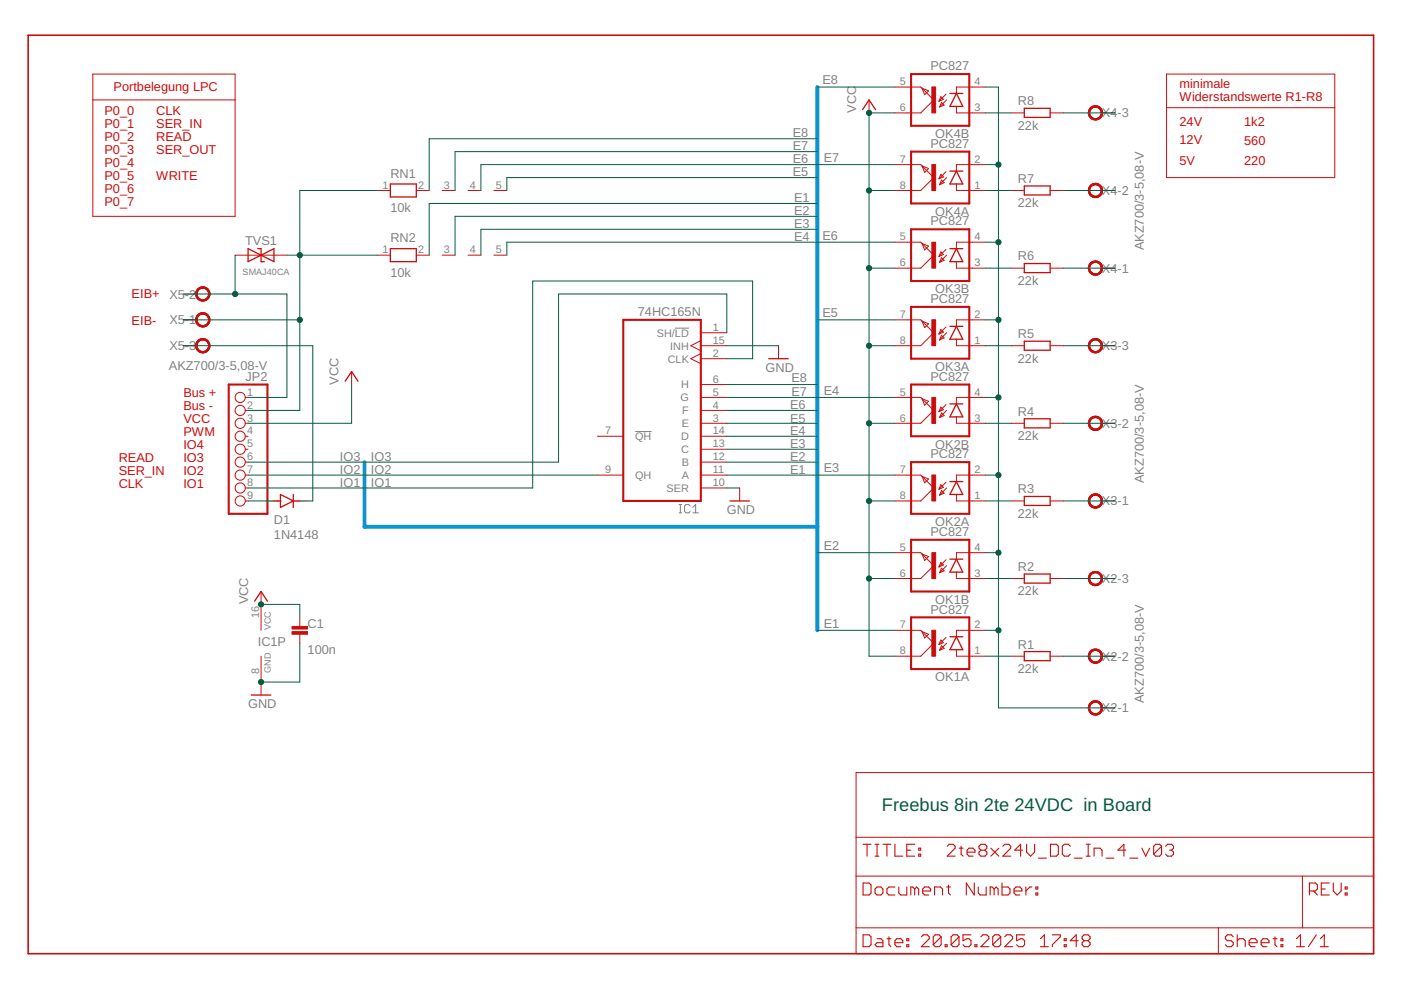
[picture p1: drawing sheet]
<svg xmlns="http://www.w3.org/2000/svg" width="297mm" height="210mm" viewBox="0 0 297 210" stroke-linecap="round" stroke-linejoin="round" font-family="sans-serif">
<path d="M143.1 69.6h3M134.7 91.5h3.4M144 108.7h.5M144 107h.5M144.3 107v1.7M146.3 107.3l-.3-.3h-.6l-.3 .3v1.1l.3 .3h.6l.3-.3M146.9 108.7h1.2M146.9 107.6l.6-.6v1.7" fill="none" stroke="#808080" stroke-width=".21"/>
<g fill="none" stroke="#c90d0c" stroke-width=".21">
<path d="M19.7 15.7h30.1v30.2h-30.1zM189.7 18.5h5.5l.3 .2M195.5 18.7l2.5 2.5-2.8 2.7h-5.5M195.5 18.7l1.4 .6-.9 .8zM200.6 20l-1.5 1.5M208.9 18.5h-6.1v1.3M247.3 15.7h35.7v22h-35.7zM19.7 21.2h30.1M184.3 21.2v2.7M189.7 34.9h5.5l2.8 2.8-2.8 2.7h-5.5M195.5 35.2l1.4 .5-.9 .9zM199.5 37l.5 .5-.9 .4z"/>
<path d="M199.5 20.5l.5 .6-.9 .4zM199.6 38.2l.6 .5-1 .5zM199.6 21.7l.6 .6-1 .4zM200.6 36.4l-1.5 1.5M200.7 37.7l-1.5 1.5M200.7 21.2l-1.5 1.5M202.8 39v1.4h6.1M202.8 22.6v1.3h6.1M208.9 34.9h-6.1v1.4M214.4 23.9h2.8M222.7 23.9h2.7M233.6 23.9h2.8"/>
<path d="M247.3 22.8h35.7M49.8 54.1h11M80 40.4h2.8M80 54.1h2.8M88.3 40.4h2.7M88.3 54.1h2.7M93.7 40.4h2.8M93.7 54.1h2.8M99.2 40.4h2.8M99.2 54.1h2.8M104.7 40.4h2.8M104.7 54.1h2.8"/>
<path d="M189.7 51.4h5.5l2.8 2.7-2.8 2.8h-5.5M195.5 51.6l1.4 .6-.9 .8zM199.5 53.4l.5 .6-.9 .4zM199.6 54.7l.6 .5-1 .4zM200.6 52.9l-1.5 1.5M200.7 54.1l-1.5 1.5M202.8 55.5v1.4h6.1M208.9 51.4h-6.1v1.3M214.4 56.9h2.8M214.4 40.4h2.8M222.7 56.9h2.7M222.7 40.4h2.7"/>
<path d="M233.6 56.9h2.8M233.6 40.4h2.8M38.9 73.3h2.7M38.9 67.8h2.7M38.9 62.3h2.7M74.5 78.8v2.7M148.6 73.3h5.5M148.6 70.5h5.5M148.6 75l-2.1 1.1 2.1 1M148.6 76.1h5.5M148.6 72.2l-2.1 1.1 2.1 1.1M165.1 73.3v2.8"/>
<path d="M189.7 67.8h5.5l.3 .3M195.5 68.1l2.5 2.4-2.8 2.8h-5.5M195.5 68.1l1.4 .5-.9 .9zM199.5 69.9l.5 .5-.9 .4zM199.6 71.1l.6 .5-1 .5zM200.6 69.3l-1.5 1.5M200.7 70.5l-1.5 1.6M202.8 71.9v1.4h6.1M208.9 67.8h-6.1v1.4M214.4 73.3h2.8M222.7 73.3h2.7M233.6 73.3h2.8"/>
<path d="M52 89.7h.6M52 84.3h.6M52 87h.6M52 92.5h.6M52 98h.6M52 95.2h.6M126.7 92.5h5.4M148.6 89.7h5.5M148.6 84.3h5.5M148.6 87h5.5M148.6 81.5h5.5M148.6 92.5h5.5"/>
<path d="M148.6 98h5.5M148.6 95.2h5.5M189.7 84.3h5.5l2.8 2.7-2.8 2.7h-5.5M195.5 84.5l1.4 .6-.9 .8zM199.5 86.3l.5 .6-.9 .4zM199.6 87.6l.6 .5-1 .4zM200.6 85.8l-1.5 1.5M200.7 87l-1.5 1.5M202.8 88.4v1.3h6.1M208.9 84.3h-6.1v1.3M214.4 89.7h2.8M222.7 89.7h2.7"/>
<path d="M233.6 89.7h2.8M52 106.2h.6M52 100.7h.6M52 103.5h.6M126.7 100.7h5.4M148.6 100.7h5.5M148.6 103.5h5.5M156.8 103.5v2.7M189.7 117.2h5.5l2.8 2.7-2.8 2.8h-5.5M189.7 100.7h5.5l.3 .3M195.5 101l2.5 2.5-2.8 2.7h-5.5M195.5 117.5l1.4 .5-.9 .8z"/>
<path d="M195.5 101l1.4 .6-.9 .8zM199.5 119.2l.5 .6-.9 .4zM199.5 102.8l.5 .5-.9 .4zM199.6 104l.6 .6-1 .4zM200.6 118.7l-1.5 1.5M200.6 102.2l-1.5 1.5M200.7 119.9l-1.5 1.5M200.7 103.5l-1.5 1.5M202.8 104.8v1.4h6.1M208.9 100.7h-6.1v1.4M208.9 117.2h-6.1v1.4M214.4 106.2h2.8"/>
<path d="M222.7 106.2h2.7M233.6 106.2h2.8M55.4 125.4v8.2M55.4 139.1v8.3M63.6 130.9v1.9M63.6 134.5v1.9M189.7 133.6h5.5l.3 .3M195.5 133.9l2.5 2.5-2.8 2.7h-5.5M195.5 133.9l1.4 .6-.9 .8zM199.5 135.7l.5 .5-.9 .5zM199.6 136.9l.6 .6-1 .4zM199.6 120.5l.6 .5-1 .4z"/>
<path d="M200.6 135.1l-1.5 1.6M200.7 136.4l-1.5 1.5M202.8 121.3v1.4h6.1M202.8 137.8v1.3h6.1M208.9 133.6h-6.1v1.4M214.4 139.1h2.8M214.4 122.7h2.8M222.7 139.1h2.7M222.7 122.7h2.7M233.6 139.1h2.8M233.6 122.7h2.8M233.6 150.1h2.8"/>
<path d="M181.5 163.8h109.7v38.4h-109.7zM181.5 177.5h109.7M181.5 185.8h109.7M181.5 196.7h109.7M258.3 196.7v5.5M276.1 185.8v10.9"/>
<circle cx="50.9" cy="92.5" r="1.08"/>
<circle cx="50.9" cy="95.3" r="1.08"/>
<circle cx="50.9" cy="84.3" r="1.08"/>
<circle cx="50.9" cy="87" r="1.08"/>
<circle cx="50.9" cy="89.7" r="1.08"/>
<circle cx="50.9" cy="98" r="1.08"/>
<circle cx="50.9" cy="103.5" r="1.08"/>
<circle cx="50.9" cy="106.2" r="1.08"/>
<circle cx="50.9" cy="100.7" r="1.08"/>
</g>
<g fill="#c90d0c" stroke="#c90d0c" stroke-width=".21">
<path d="M231.1 105.2a1.51 1.51 0 0 1 2.4 .2 1.51 1.51 0 0 1-.8 2.3 1.51 1.51 0 0 1-2-1.5h.3a1.23 1.23 0 0 1 1.8-1.1 1.23 1.23 0 0 1 .2 2 1.23 1.23 0 0 1-1.9-.6l-.1-.3h-.3z" fill-rule="evenodd"/>
<path d="M231.1 105.2a1.51 1.51 0 0 1 2.4 .2 1.51 1.51 0 0 1-.8 2.3 1.51 1.51 0 0 1-2-1.5h.3a1.23 1.23 0 0 1 1.8-1.1 1.23 1.23 0 0 1 .2 2 1.23 1.23 0 0 1-1.9-.6l-.1-.3h-.3z" fill-rule="evenodd"/>
<path d="M231.1 105.2a1.51 1.51 0 0 1 2.4 .2 1.51 1.51 0 0 1-.8 2.3 1.51 1.51 0 0 1-2-1.5h.3a1.23 1.23 0 0 1 1.8-1.1 1.23 1.23 0 0 1 .2 2 1.23 1.23 0 0 1-1.9-.6l-.1-.3h-.3z" fill-rule="evenodd"/>
<path d="M231.1 88.8a1.52 1.52 0 0 1 2.4 .1 1.52 1.52 0 0 1-.8 2.3 1.52 1.52 0 0 1-2-1.5h.3a1.23 1.23 0 0 1 1.8-1.1 1.23 1.23 0 0 1 .2 2.1 1.23 1.23 0 0 1-1.9-.7l-.1-.3h-.3z" fill-rule="evenodd"/>
<path d="M231.1 88.8a1.52 1.52 0 0 1 2.4 .1 1.52 1.52 0 0 1-.8 2.3 1.52 1.52 0 0 1-2-1.5h.3a1.23 1.23 0 0 1 1.8-1.1 1.23 1.23 0 0 1 .2 2.1 1.23 1.23 0 0 1-1.9-.7l-.1-.3h-.3z" fill-rule="evenodd"/>
<path d="M231.1 88.8a1.52 1.52 0 0 1 2.4 .1 1.52 1.52 0 0 1-.8 2.3 1.52 1.52 0 0 1-2-1.5h.3a1.23 1.23 0 0 1 1.8-1.1 1.23 1.23 0 0 1 .2 2.1 1.23 1.23 0 0 1-1.9-.7l-.1-.3h-.3z" fill-rule="evenodd"/>
<path d="M231.1 72.3a1.51 1.51 0 0 1 2.4 .2 1.51 1.51 0 0 1-.8 2.3 1.51 1.51 0 0 1-2-1.5h.3a1.23 1.23 0 0 1 1.8-1.1 1.23 1.23 0 0 1 .2 2 1.23 1.23 0 0 1-1.9-.6l-.1-.3h-.3z" fill-rule="evenodd"/>
<path d="M231.1 72.3a1.51 1.51 0 0 1 2.4 .2 1.51 1.51 0 0 1-.8 2.3 1.51 1.51 0 0 1-2-1.5h.3a1.23 1.23 0 0 1 1.8-1.1 1.23 1.23 0 0 1 .2 2 1.23 1.23 0 0 1-1.9-.6l-.1-.3h-.3z" fill-rule="evenodd"/>
<path d="M231.1 72.3a1.51 1.51 0 0 1 2.4 .2 1.51 1.51 0 0 1-.8 2.3 1.51 1.51 0 0 1-2-1.5h.3a1.23 1.23 0 0 1 1.8-1.1 1.23 1.23 0 0 1 .2 2 1.23 1.23 0 0 1-1.9-.6l-.1-.3h-.3z" fill-rule="evenodd"/>
<path d="M231.1 55.8a1.52 1.52 0 0 1 2.4 .2 1.52 1.52 0 0 1-.8 2.3 1.52 1.52 0 0 1-2-1.4h.3a1.23 1.23 0 0 1 1.8-1.2 1.23 1.23 0 0 1 .2 2.1 1.23 1.23 0 0 1-1.9-.7l-.1-.2h-.3z" fill-rule="evenodd"/>
<path d="M231.1 55.8a1.52 1.52 0 0 1 2.4 .2 1.52 1.52 0 0 1-.8 2.3 1.52 1.52 0 0 1-2-1.4h.3a1.23 1.23 0 0 1 1.8-1.2 1.23 1.23 0 0 1 .2 2.1 1.23 1.23 0 0 1-1.9-.7l-.1-.2h-.3z" fill-rule="evenodd"/>
<path d="M231.1 55.8a1.52 1.52 0 0 1 2.4 .2 1.52 1.52 0 0 1-.8 2.3 1.52 1.52 0 0 1-2-1.4h.3a1.23 1.23 0 0 1 1.8-1.2 1.23 1.23 0 0 1 .2 2.1 1.23 1.23 0 0 1-1.9-.7l-.1-.2h-.3z" fill-rule="evenodd"/>
<path d="M231.1 39.4a1.51 1.51 0 0 1 2.4 .2 1.51 1.51 0 0 1-.8 2.2 1.51 1.51 0 0 1-2-1.4h.3a1.23 1.23 0 0 1 1.8-1.2 1.23 1.23 0 0 1 .2 2.1 1.23 1.23 0 0 1-1.9-.6l-.1-.3h-.3z" fill-rule="evenodd"/>
<path d="M231.1 39.4a1.51 1.51 0 0 1 2.4 .2 1.51 1.51 0 0 1-.8 2.2 1.51 1.51 0 0 1-2-1.4h.3a1.23 1.23 0 0 1 1.8-1.2 1.23 1.23 0 0 1 .2 2.1 1.23 1.23 0 0 1-1.9-.6l-.1-.3h-.3z" fill-rule="evenodd"/>
<path d="M231.1 39.4a1.51 1.51 0 0 1 2.4 .2 1.51 1.51 0 0 1-.8 2.2 1.51 1.51 0 0 1-2-1.4h.3a1.23 1.23 0 0 1 1.8-1.2 1.23 1.23 0 0 1 .2 2.1 1.23 1.23 0 0 1-1.9-.6l-.1-.3h-.3z" fill-rule="evenodd"/>
<path d="M231.1 22.9a1.52 1.52 0 0 1 2.4 .2 1.52 1.52 0 0 1-.8 2.3 1.52 1.52 0 0 1-2-1.5h.3a1.23 1.23 0 0 1 1.8-1.1 1.23 1.23 0 0 1 .2 2.1 1.23 1.23 0 0 1-1.9-.7l-.1-.3h-.3z" fill-rule="evenodd"/>
<path d="M231.1 22.9a1.52 1.52 0 0 1 2.4 .2 1.52 1.52 0 0 1-.8 2.3 1.52 1.52 0 0 1-2-1.5h.3a1.23 1.23 0 0 1 1.8-1.1 1.23 1.23 0 0 1 .2 2.1 1.23 1.23 0 0 1-1.9-.7l-.1-.3h-.3z" fill-rule="evenodd"/>
<path d="M231.1 22.9a1.52 1.52 0 0 1 2.4 .2 1.52 1.52 0 0 1-.8 2.3 1.52 1.52 0 0 1-2-1.5h.3a1.23 1.23 0 0 1 1.8-1.1 1.23 1.23 0 0 1 .2 2.1 1.23 1.23 0 0 1-1.9-.7l-.1-.3h-.3z" fill-rule="evenodd"/>
<path d="M231.1 149.1a1.51 1.51 0 0 1 2.4 .2 1.51 1.51 0 0 1-.8 2.3 1.51 1.51 0 0 1-2-1.5h.3a1.23 1.23 0 0 1 1.8-1.2 1.23 1.23 0 0 1 .2 2.1 1.23 1.23 0 0 1-1.9-.6l-.1-.3h-.3z" fill-rule="evenodd"/>
<path d="M231.1 149.1a1.51 1.51 0 0 1 2.4 .2 1.51 1.51 0 0 1-.8 2.3 1.51 1.51 0 0 1-2-1.5h.3a1.23 1.23 0 0 1 1.8-1.2 1.23 1.23 0 0 1 .2 2.1 1.23 1.23 0 0 1-1.9-.6l-.1-.3h-.3z" fill-rule="evenodd"/>
<path d="M231.1 149.1a1.51 1.51 0 0 1 2.4 .2 1.51 1.51 0 0 1-.8 2.3 1.51 1.51 0 0 1-2-1.5h.3a1.23 1.23 0 0 1 1.8-1.2 1.23 1.23 0 0 1 .2 2.1 1.23 1.23 0 0 1-1.9-.6l-.1-.3h-.3z" fill-rule="evenodd"/>
<path d="M231.1 138.1a1.51 1.51 0 0 1 2.4 .2 1.51 1.51 0 0 1-.8 2.3 1.51 1.51 0 0 1-2-1.5h.3a1.23 1.23 0 0 1 1.8-1.1 1.23 1.23 0 0 1 .2 2 1.23 1.23 0 0 1-1.9-.6l-.1-.3h-.3z" fill-rule="evenodd"/>
<path d="M231.1 138.1a1.51 1.51 0 0 1 2.4 .2 1.51 1.51 0 0 1-.8 2.3 1.51 1.51 0 0 1-2-1.5h.3a1.23 1.23 0 0 1 1.8-1.1 1.23 1.23 0 0 1 .2 2 1.23 1.23 0 0 1-1.9-.6l-.1-.3h-.3z" fill-rule="evenodd"/>
<path d="M231.1 138.1a1.51 1.51 0 0 1 2.4 .2 1.51 1.51 0 0 1-.8 2.3 1.51 1.51 0 0 1-2-1.5h.3a1.23 1.23 0 0 1 1.8-1.1 1.23 1.23 0 0 1 .2 2 1.23 1.23 0 0 1-1.9-.6l-.1-.3h-.3z" fill-rule="evenodd"/>
<path d="M231.1 121.7a1.51 1.51 0 0 1 2.4 .2 1.51 1.51 0 0 1-.8 2.2 1.51 1.51 0 0 1-2-1.4h.3a1.23 1.23 0 0 1 1.8-1.2 1.23 1.23 0 0 1 .2 2.1 1.23 1.23 0 0 1-1.9-.6l-.1-.3h-.3z" fill-rule="evenodd"/>
<path d="M231.1 121.7a1.51 1.51 0 0 1 2.4 .2 1.51 1.51 0 0 1-.8 2.2 1.51 1.51 0 0 1-2-1.4h.3a1.23 1.23 0 0 1 1.8-1.2 1.23 1.23 0 0 1 .2 2.1 1.23 1.23 0 0 1-1.9-.6l-.1-.3h-.3z" fill-rule="evenodd"/>
<path d="M231.1 121.7a1.51 1.51 0 0 1 2.4 .2 1.51 1.51 0 0 1-.8 2.2 1.51 1.51 0 0 1-2-1.4h.3a1.23 1.23 0 0 1 1.8-1.2 1.23 1.23 0 0 1 .2 2.1 1.23 1.23 0 0 1-1.9-.6l-.1-.3h-.3z" fill-rule="evenodd"/>
<path d="M41.9 66.8a1.51 1.51 0 0 1 2.4 .2 1.51 1.51 0 0 1-.9 2.3 1.51 1.51 0 0 1-1.9-1.5h.3a1.23 1.23 0 0 1 1.7-1.1 1.23 1.23 0 0 1 .3 2 1.23 1.23 0 0 1-2-.6v-.3h-.3z" fill-rule="evenodd"/>
<path d="M41.9 66.8a1.51 1.51 0 0 1 2.4 .2 1.51 1.51 0 0 1-.9 2.3 1.51 1.51 0 0 1-1.9-1.5h.3a1.23 1.23 0 0 1 1.7-1.1 1.23 1.23 0 0 1 .3 2 1.23 1.23 0 0 1-2-.6v-.3h-.3z" fill-rule="evenodd"/>
<path d="M41.9 66.8a1.51 1.51 0 0 1 2.4 .2 1.51 1.51 0 0 1-.9 2.3 1.51 1.51 0 0 1-1.9-1.5h.3a1.23 1.23 0 0 1 1.7-1.1 1.23 1.23 0 0 1 .3 2 1.23 1.23 0 0 1-2-.6v-.3h-.3z" fill-rule="evenodd"/>
<path d="M41.9 61.3a1.52 1.52 0 0 1 2.4 .2 1.52 1.52 0 0 1-.9 2.3 1.52 1.52 0 0 1-1.9-1.5h.3a1.23 1.23 0 0 1 1.7-1.1 1.23 1.23 0 0 1 .3 2 1.23 1.23 0 0 1-2-.6v-.3h-.3z" fill-rule="evenodd"/>
<path d="M41.9 61.3a1.52 1.52 0 0 1 2.4 .2 1.52 1.52 0 0 1-.9 2.3 1.52 1.52 0 0 1-1.9-1.5h.3a1.23 1.23 0 0 1 1.7-1.1 1.23 1.23 0 0 1 .3 2 1.23 1.23 0 0 1-2-.6v-.3h-.3z" fill-rule="evenodd"/>
<path d="M41.9 61.3a1.52 1.52 0 0 1 2.4 .2 1.52 1.52 0 0 1-.9 2.3 1.52 1.52 0 0 1-1.9-1.5h.3a1.23 1.23 0 0 1 1.7-1.1 1.23 1.23 0 0 1 .3 2 1.23 1.23 0 0 1-2-.6v-.3h-.3z" fill-rule="evenodd"/>
<path d="M41.9 72.3a1.51 1.51 0 0 1 2.4 .2 1.51 1.51 0 0 1-.9 2.3 1.51 1.51 0 0 1-1.9-1.5h.3a1.23 1.23 0 0 1 1.7-1.1 1.23 1.23 0 0 1 .3 2 1.23 1.23 0 0 1-2-.6v-.3h-.3z" fill-rule="evenodd"/>
<path d="M41.9 72.3a1.51 1.51 0 0 1 2.4 .2 1.51 1.51 0 0 1-.9 2.3 1.51 1.51 0 0 1-1.9-1.5h.3a1.23 1.23 0 0 1 1.7-1.1 1.23 1.23 0 0 1 .3 2 1.23 1.23 0 0 1-2-.6v-.3h-.3z" fill-rule="evenodd"/>
<path d="M41.9 72.3a1.51 1.51 0 0 1 2.4 .2 1.51 1.51 0 0 1-.9 2.3 1.51 1.51 0 0 1-1.9-1.5h.3a1.23 1.23 0 0 1 1.7-1.1 1.23 1.23 0 0 1 .3 2 1.23 1.23 0 0 1-2-.6v-.3h-.3z" fill-rule="evenodd"/>
</g>
<g fill="none" stroke="#c90d0c" stroke-width=".28">
<path d="M201.4 19.8h2.7M202.8 19.8l1.3 2.8h-2.7zM82.8 39h5.5v2.8h-5.5zM182.9 23.2l1.4-2 1.3 2M201.4 36.3h2.7M202.8 36.3l1.3 2.7h-2.7zM217.2 23h5.5v1.9h-5.5zM217.2 39.4h5.5v1.9h-5.5zM52.6 52.7l5.5 2.8v-2.8l-5.5 2.8zM54.7 52.7h.7v2.8h.6M82.8 52.7h5.5v2.8h-5.5zM201.4 52.7h2.7"/>
<path d="M202.8 52.7l1.3 2.8h-2.7zM217.2 55.9h5.5v1.9h-5.5zM163 76.1h4.1M201.4 69.2h2.7M202.8 69.2l1.3 2.7h-2.7zM217.2 72.3h5.5v2h-5.5zM73.2 80.8l1.3-2 1.4 2M201.4 85.6h2.7M202.8 85.6l1.3 2.8h-2.7zM217.2 88.8h5.5v1.9h-5.5zM58.1 106.2h1.4M59.5 104.8l2.7 1.4-2.7 1.4z"/>
<path d="M62.2 106.2h1.4M62.2 104.8v2.8M154.8 106.2h4.1M201.4 118.6h2.7M201.4 102.1h2.7M202.8 118.6l1.3 2.7h-2.7zM202.8 102.1l1.3 2.7h-2.7zM217.2 105.3h5.5v1.9h-5.5zM54 127.5l1.4-2.1 1.3 2.1M201.4 135h2.7M202.8 135l1.3 2.8h-2.7zM217.2 138.2h5.5v1.9h-5.5z"/>
<path d="M217.2 121.7h5.5v1.9h-5.5zM53.3 147.4h4.1"/>
</g>
<path d="M193.2 15.7h12.3v11h-12.3zM193.2 32.2h12.3v10.9h-12.3zM193.2 48.6h12.3v11h-12.3zM132.1 67.8h16.5v38.4h-16.5zM193.2 65.1h12.3v11h-12.3zM48.5 81.5h8.2v27.4h-8.2zM193.2 81.5h12.3v11h-12.3zM193.2 98h12.3v10.9h-12.3zM193.2 114.4h12.3v11h-12.3zM193.2 130.9h12.3v11h-12.3z" fill="none" stroke="#c90d0c" stroke-width=".44"/>
<g fill="#c90d0c" stroke="#c90d0c" stroke-width=".21">
<path d="M197.6 133.6h.8v5.5h-.8z"/>
<path d="M197.6 117.2h.8v5.5h-.8z"/>
<path d="M197.6 100.7h.8v5.5h-.8z"/>
<path d="M197.6 84.3h.8v5.5h-.8z"/>
<path d="M197.6 67.8h.8v5.5h-.8z"/>
<path d="M197.6 51.4h.8v5.5h-.8z"/>
<path d="M197.6 34.9h.8v5.5h-.8z"/>
<path d="M197.6 18.4h.8v5.5h-.8z"/>
<path d="M61.9 133.9h3.3v.6h-3.3z"/>
<path d="M61.9 132.8h3.3v.6h-3.3z"/>
</g>
<path d="M6 7.5h285.2v194.7h-285.2z" fill="none" stroke="#c90d0c" stroke-width=".34"/>
<g fill="none" stroke="#c90d0c" stroke-width=".23">
<path d="M183 179h1.7M183.8 179v2.5M185.5 179h.9M185.9 179v2.5M187.2 179h1.7M188 179v2.5M189.7 179v2.5h1.7M193.9 179h-1.6v2.5h1.6M194.8 179.8h.4v.5h-.4zM200.8 179.4l.5-.4h.8l.4 .4v.4l-1.7 1.7h1.7M203.3 179.8h.9M203.8 179.4v1.7l.4 .4"/>
<path d="M210.1 179.8l1.7 1.7M211.8 179.8l-1.7 1.7M212.6 179.4l.4-.4h.9l.4 .4v.4l-1.7 1.7h1.7M217.7 179v1.7l.8 .8 .9-.8v-1.7M222.7 179h1.3l.4 .4v1.7l-.4 .4h-1.3zM226.9 179.4l-.4-.4h-.8l-.5 .4v1.7l.5 .4h.8l.4-.4M230.3 179h.8M230.7 179v2.5M242.1 179.8l.8 1.7 .9-1.7M246.3 179.4l-.4-.4h-.9l-.4 .4v1.7M246.3 179.4v1.7l-.4 .4h-.9l-.4-.4M246.3 179.4l-1.7 1.7"/>
<path d="M247.1 179.4l.4-.4h.9l.4 .4v.4l-.4 .5M183 187.2h1.3l.4 .4v1.7l-.4 .5h-1.3zM183 198.2h1.3l.4 .4v1.7l-.4 .4h-1.3zM185.5 188.5l.4-.4h.9l.4 .4v.8l-.4 .5h-.9l-.4-.5zM185.5 181.5h.9M185.9 199h.9l.4 .5v1.2h-1.3l-.4-.4 .4-.4h1.3M188 199h.9M188.5 198.6v1.7l.4 .4M189.7 199.9h1.7v-.4l-.4-.5h-.9l-.4 .5v.8l.4 .4h.9M189.7 188.1h-1.2l-.5 .4v.8l.5 .5h1.2M190.6 188.1v1.2l.4 .5h1.3v-1.7M192.3 199h.4v.5h-.4z"/>
<path d="M192.3 180.3h.8M193.9 188.5l-.4-.4h-.4v1.7M193.9 188.5l.5-.4 .4 .4v1.3M193.9 188.5v1.3M194.8 181.1h.4v.4h-.4zM195.3 198.6l.4-.4h.9l.4 .4v.4l-1.7 1.7h1.7M195.6 188.9h1.7v-.4l-.4-.4h-.9l-.4 .4v.8l.4 .5h.9M198.1 189.8v-1.7h1.3l.4 .4v1.3M199.5 198.6v1.7l-.4 .4h-.8l-.4-.4M199.5 198.6l-.4-.4h-.8l-.4 .4v1.7M199.5 198.6l-1.6 1.7M200.7 188.1h.8"/>
<path d="M201.1 187.6v1.7l.4 .5M203.3 198.6v1.7l-.4 .4h-.8l-.4-.4M203.3 198.6l-.4-.4h-.8l-.4 .4v1.7M203.3 198.6l-1.6 1.7M205 180.7h1.7v-.4l-.4-.5h-.9l-.4 .5v.8l.4 .4h.9M205.9 198.2h-1.7v1.3l.8-.5h.4l.5 .5v.8l-.5 .4h-.8l-.4-.4M206.6 187.2v2.6l-1.7-2.6v2.6M207.4 188.1v1.2l.4 .5h1.3v-1.7M208 198.6l.4-.4h.8l.5 .4v.4l-1.7 1.7h1.7M208 180.3l-.4-.5v-.4l.4-.4h.8l.4 .4v.4l-.4 .5M208 180.3l-.4 .4v.4l.4 .4h.8l.4-.4v-.4l-.4-.4M208 180.3h.8"/>
<path d="M210.8 188.5l-.4-.4h-.5v1.7M210.8 188.5v1.3M210.8 188.5l.4-.4 .4 .4v1.3M212.2 198.6v1.7l-.4 .4h-.9l-.4-.4M212.2 198.6l-.4-.4h-.9l-.4 .4v1.7M212.2 198.6l-1.7 1.7M212.4 187.2v2.6h1.3l.4-.5v-.8l-.4-.4h-1.3M213 198.6l.4-.4h.9l.4 .4v.4l-1.7 1.7h1.7M215 188.9h1.7v-.4l-.5-.4h-.8l-.4 .4v.8l.4 .5h.8M216.8 180.3h-1.7l1.3-1.3v2.5M217.2 198.2h-1.7v1.3l.9-.5h.4l.4 .5v.8l-.4 .4h-.8l-.5-.4M217.5 188.1v1.7"/>
<path d="M218.8 188.1h-.4l-.9 .8M219.6 189.3h.4v.5h-.4zM219.6 188.1h.4v.4h-.4zM220.2 181.9h1.7M220.6 199l.8-.8v2.5M223.1 198.2h1.7v.4l-1.7 1.7v.4M225.6 199h.5v.5h-.5zM227.8 181.9h1.6M228.6 199.5h-1.7l1.3-1.3v2.5M229.8 199.5l-.4 .4v.4l.4 .4h.9l.4-.4v-.4l-.4-.4M229.8 199.5l-.4-.5v-.4l.4-.4h.9l.4 .4v.4l-.4 .5M229.8 199.5h.9"/>
<path d="M230.3 181.5h.8M232 181.5v-1.7h1.2l.5 .5v1.2M234.5 181.9h1.7M238.7 180.3h-1.7l1.3-1.3v2.5M239.5 181.9h1.7M248 180.3h.4M248.4 180.3l.4 .4v.4l-.4 .4h-.9l-.4-.4M261.5 198.6l-.5-.4h-.8l-.4 .4v.4l.4 .5h.8l.5 .4v.4l-.5 .4h-.8l-.4-.4M262.3 199.5l.4-.5h.9l.4 .5v1.2M262.3 198.2v2.5M264.8 199.9h1.7v-.4l-.4-.5h-.8l-.5 .5v.8l.5 .4h.8M267.4 199.9h1.6v-.4l-.4-.5h-.8l-.4 .5v.8l.4 .4h.8"/>
<path d="M269.9 199h.8M270.3 198.6v1.7l.4 .4M271.6 199h.4v.5h-.4zM274.9 199l.8-.8v2.5M277.6 188.9h1.3l.4-.4v-.9l-.4-.4h-1.3v2.6M278.5 188.9l.8 .9M279.1 198.2l-1.7 2.5M279.9 199l.9-.8v2.5M280.1 188.5h.9M281.8 187.2h-1.7v2.6h1.7M282.7 187.2v1.7l.8 .9 .9-.9v-1.7M285.2 189.3h.4v.5h-.4z"/>
<path d="M285.2 188.1h.4v.4h-.4zM192.3 200.3h.4v.4h-.4zM200.4 200.3h.4v.4h-.4zM206.7 200.3h.4v.4h-.4zM220.6 200.7h1.7M225.6 200.3h.5v.4h-.5zM271.6 200.3h.4v.4h-.4zM274.9 200.7h1.7M279.9 200.7h1.7"/>
</g>
<path d="M173.3 18.5v115.1M77.3 98v13.7h96" fill="none" stroke="#0696d7" stroke-width=".83"/>
<g fill="none" stroke="#065b3d" stroke-width=".21">
<path d="M173.3 18.5h16.4M208.9 18.5h2.8v131.6h24.7M173.3 29.4h-82.3v11M173.3 32.2h-76.8v8.2M173.3 37.7h-65.8v2.7M189.7 34.9h-87.7v5.5M189.7 23.9h-5.4v115.2h5.4M208.9 34.9h2.8M208.9 23.9h5.5M225.4 23.9h11M49.8 54.1v8.2M60.8 54.1h19.2"/>
<path d="M80 40.4h-16.4v46.6h-11M173.3 43.1h-82.3v11M173.3 45.9h-76.8v8.2M173.3 48.6h-71.3v5.5M184.3 40.4h5.4M184.3 56.9h5.4M189.7 51.4h-82.2v2.7M208.9 40.4h5.5M208.9 51.4h2.8M208.9 56.9h5.5M225.4 40.4h11M225.4 56.9h11"/>
<path d="M38.9 67.8h24.7M38.9 73.3h27.4v32.9h-2.7M38.9 62.3h21.9v22h-8.2M154.1 73.3h11M154.1 76.1h5.5v-16.5h-46.7v43.9h-60.3M154.1 70.5v-8.2h-35.7v35.7h-65.8M173.3 67.8h16.4M184.3 73.3h5.4M208.9 67.8h2.8M208.9 73.3h5.5M225.4 73.3h11M74.5 81.5v8.2h-21.9"/>
<path d="M154.1 87h19.2M154.1 84.3h35.6M154.1 89.7h19.2M154.1 98h19.2M154.1 95.2h19.2M154.1 92.5h19.2M154.1 81.5h19.2M184.3 89.7h5.4M208.9 84.3h2.8M208.9 89.7h5.5M225.4 89.7h11M52.6 100.7h74.1"/>
<path d="M52.6 106.2h5.5M154.1 103.5h2.7M154.1 100.7h35.6M173.3 117.2h16.4M184.3 106.2h5.4M208.9 117.2h2.8M208.9 100.7h2.8M208.9 106.2h5.5M225.4 106.2h11M55.4 128.1h8.2v2.8M63.6 136.4v8.2h-8.2M173.3 133.6h16.4"/>
<path d="M184.3 122.7h5.4M208.9 133.6h2.8M208.9 139.1h5.5M208.9 122.7h5.5M225.4 139.1h11M225.4 122.7h11"/>
</g>
<g fill="#065b3d" stroke="#065b3d" stroke-width=".21">
<circle cx="63.6" cy="67.8" r=".55"/>
<circle cx="63.6" cy="54.1" r=".55"/>
<circle cx="55.4" cy="144.6" r=".55"/>
<circle cx="49.8" cy="62.3" r=".55"/>
<circle cx="211.7" cy="133.6" r=".55"/>
<circle cx="211.7" cy="117.2" r=".55"/>
<circle cx="211.7" cy="100.7" r=".55"/>
<circle cx="211.7" cy="84.3" r=".55"/>
<circle cx="211.7" cy="67.8" r=".55"/>
<circle cx="211.7" cy="51.4" r=".55"/>
<circle cx="211.7" cy="34.9" r=".55"/>
<circle cx="184.3" cy="23.9" r=".55"/>
<circle cx="184.3" cy="122.7" r=".55"/>
<circle cx="184.3" cy="106.2" r=".55"/>
<circle cx="184.3" cy="89.7" r=".55"/>
<circle cx="184.3" cy="73.3" r=".55"/>
<circle cx="184.3" cy="56.9" r=".55"/>
<circle cx="184.3" cy="40.4" r=".55"/>
<circle cx="55.4" cy="128.1" r=".55"/>
</g>
<text font-size="3.9" fill="#065b3d" x="187" y="172">Freebus 8in 2te 24VDC in Board</text>
<g font-size="2.7" fill="#808080">
<text x="174.4" y="17.9">E8</text>
<text x="197.3" y="14.9">PC827</text>
<text x="181.5" y="23.9" transform="rotate(-90 181.5 23.9)">VCC</text>
<text x="215.8" y="22.3">R8</text>
<text x="168.1" y="29.1">E8</text>
<text x="198.3" y="29.3">OK4B</text>
<text x="215.8" y="27.5">22k</text>
<text x="233.6" y="24.9">X4-3</text>
<text x="168.1" y="34.6">E6</text>
<text x="168.1" y="31.9">E7</text>
<text x="174.7" y="34.4">E7</text>
<text x="197.3" y="31.3">PC827</text>
<text x="82.8" y="37.6">RN1</text>
<text x="168.1" y="37.4">E5</text>
<text x="215.8" y="38.8">R7</text>
<text x="233.6" y="41.3">X4-2</text>
<text x="82.8" y="45.1">10k</text>
<text x="168.3" y="42.9">E1</text>
<text x="168.3" y="45.6">E2</text>
<text x="197.3" y="47.8">PC827</text>
<text x="198.3" y="45.7">OK4A</text>
<text x="215.8" y="44">22k</text>
<text x="52" y="51.9">TVS1</text>
<text x="82.8" y="51.4">RN2</text>
<text x="168.3" y="48.3">E3</text>
<text x="168.3" y="51.1">E4</text>
<text x="174.4" y="50.8">E6</text>
<text x="242.5" y="53.1" transform="rotate(-90 242.5 53.1)">AKZ700/3-5,08-V</text>
<text x="82.8" y="58.8">10k</text>
<text x="215.8" y="55.2">R6</text>
<text x="233.6" y="57.8">X4-1</text>
<text x="35.9" y="63.3">X5-2</text>
<text x="197.3" y="64.3">PC827</text>
<text x="198.3" y="62.2">OK3B</text>
<text x="215.8" y="60.4">22k</text>
<text x="35.9" y="68.8">X5-1</text>
<text x="135.2" y="67">74HC165N</text>
<text x="174.4" y="67.3">E5</text>
<text x="215.8" y="71.7">R5</text>
<text x="35.9" y="74.3">X5-3</text>
<text x="215.8" y="76.9">22k</text>
<text x="233.6" y="74.3">X3-3</text>
<text x="35.8" y="78.4">AKZ700/3-5,08-V</text>
<text x="52.1" y="80.8">JP2</text>
<text x="71.8" y="81.5" transform="rotate(-90 71.8 81.5)">VCC</text>
<text x="162.3" y="78.8">GND</text>
<text x="167.8" y="84">E7</text>
<text x="167.8" y="81">E8</text>
<text x="174.7" y="83.7">E4</text>
<text x="197.3" y="80.7">PC827</text>
<text x="198.3" y="78.7">OK3A</text>
<text x="167.5" y="89.8">E5</text>
<text x="167.5" y="86.7">E6</text>
<text x="215.8" y="88.1">R4</text>
<text x="167.5" y="95">E3</text>
<text x="167.5" y="92.2">E4</text>
<text x="198.3" y="95.1">OK2B</text>
<text x="215.8" y="93.3">22k</text>
<text x="233.6" y="90.7">X3-2</text>
<text x="72.1" y="100.5">IO2</text>
<text x="72.1" y="97.7">IO3</text>
<text x="78.7" y="100.5">IO2</text>
<text x="78.7" y="97.7">IO3</text>
<text x="167.5" y="100.5">E1</text>
<text x="167.5" y="97.7">E2</text>
<text x="174.7" y="100.2">E3</text>
<text x="197.3" y="97.2">PC827</text>
<text x="72.1" y="103.2">IO1</text>
<text x="78.7" y="103.2">IO1</text>
<text x="215.8" y="104.6">R3</text>
<text x="233.6" y="107.2">X3-1</text>
<text x="242.5" y="102.4" transform="rotate(-90 242.5 102.4)">AKZ700/3-5,08-V</text>
<text x="58.1" y="111.2">D1</text>
<text x="154.1" y="109">GND</text>
<text x="197.3" y="113.6">PC827</text>
<text x="198.3" y="111.6">OK2A</text>
<text x="215.8" y="109.8">22k</text>
<text x="58.1" y="114.2">1N4148</text>
<text x="174.7" y="116.6">E2</text>
<text x="215.8" y="121">R2</text>
<text x="233.6" y="123.6">X2-3</text>
<text x="52.6" y="128.2" transform="rotate(-90 52.6 128.2)">VCC</text>
<text x="197.3" y="130.1">PC827</text>
<text x="198.3" y="128">OK1B</text>
<text x="215.8" y="126.2">22k</text>
<text x="54.7" y="137.1">IC1P</text>
<text x="65.2" y="133.2">C1</text>
<text x="174.7" y="133.1">E1</text>
<text x="215.8" y="137.5">R1</text>
<text x="65.2" y="138.7">100n</text>
<text x="215.8" y="142.7">22k</text>
<text x="233.6" y="140.1">X2-2</text>
<text x="198.3" y="144.5">OK1A</text>
<text x="242.5" y="149.1" transform="rotate(-90 242.5 149.1)">AKZ700/3-5,08-V</text>
<text x="52.6" y="150.1">GND</text>
<text x="233.6" y="151.1">X2-1</text>
</g>
<g font-size="2.7" fill="#c90d0c">
<text x="24.1" y="19.3">Portbelegung LPC</text>
<text x="250.1" y="18.6">minimale</text>
<text x="250.1" y="21.5">Widerstandswerte R1-R8</text>
<text x="22.2" y="24.5">P0_0</text>
<text x="22.2" y="27.2">P0_1</text>
<text x="22.2" y="30">P0_2</text>
<text x="33.1" y="27.2">SER_IN</text>
<text x="33.1" y="24.5">CLK</text>
<text x="33.1" y="30">READ</text>
<text x="250.1" y="26.7">24V</text>
<text x="263.8" y="26.7">1k2</text>
<text x="22.2" y="32.7">P0_3</text>
<text x="22.2" y="35.5">P0_4</text>
<text x="33.1" y="32.7">SER_OUT</text>
<text x="250.1" y="30.5">12V</text>
<text x="250.1" y="34.9">5V</text>
<text x="263.8" y="30.8">560</text>
<text x="263.8" y="34.9">220</text>
<text x="22.2" y="38.2">P0_5</text>
<text x="22.2" y="40.9">P0_6</text>
<text x="33.1" y="38.2">WRITE</text>
<text x="22.2" y="43.7">P0_7</text>
<text x="27.9" y="63.2">EIB+</text>
<text x="27.9" y="68.9">EIB-</text>
<text x="38.9" y="84.3">Bus +</text>
<text x="38.9" y="87">Bus -</text>
<text x="38.9" y="89.8">VCC</text>
<text x="38.9" y="92.5">PWM</text>
<text x="38.9" y="95.2">IO4</text>
<text x="25.2" y="100.7">SER_IN</text>
<text x="25.2" y="98">READ</text>
<text x="38.9" y="100.7">IO2</text>
<text x="38.9" y="98">IO3</text>
<text x="25.2" y="103.5">CLK</text>
<text x="38.9" y="103.5">IO1</text>
</g>
<g font-size="2.3" fill="#808080">
<text x="190.8" y="18.1">5</text>
<text x="190.8" y="23.5">6</text>
<text x="206.6" y="23.5">3</text>
<text x="206.6" y="18.1">4</text>
<text x="190.8" y="34.5">7</text>
<text x="206.6" y="34.5">2</text>
<text x="81.1" y="40">1</text>
<text x="88.6" y="40">2</text>
<text x="94.1" y="40">3</text>
<text x="99.6" y="40">4</text>
<text x="105.1" y="40">5</text>
<text x="190.8" y="40">8</text>
<text x="206.6" y="40">1</text>
<text x="81.1" y="53.7">1</text>
<text x="88.6" y="53.7">2</text>
<text x="94.1" y="53.7">3</text>
<text x="99.6" y="53.7">4</text>
<text x="105.1" y="53.7">5</text>
<text x="190.8" y="51">5</text>
<text x="206.6" y="51">4</text>
<text x="190.8" y="56.5">6</text>
<text x="206.6" y="56.5">3</text>
<text x="139.3" y="71.4">SH/LD</text>
<text x="151.1" y="70.2">1</text>
<text x="190.8" y="67.4">7</text>
<text x="206.6" y="67.4">2</text>
<text x="141.6" y="76.9">CLK</text>
<text x="142.1" y="74.1">INH</text>
<text x="151.1" y="75.7">2</text>
<text x="151.1" y="72.9">15</text>
<text x="190.8" y="72.9">8</text>
<text x="206.6" y="72.9">1</text>
<text x="52.4" y="83.9">1</text>
<text x="144.4" y="82.4">H</text>
<text x="151.1" y="83.9">5</text>
<text x="151.1" y="81.1">6</text>
<text x="190.8" y="83.9">5</text>
<text x="206.6" y="83.9">4</text>
<text x="52.4" y="86.6">2</text>
<text x="52.4" y="89.4">3</text>
<text x="144.3" y="85.1">G</text>
<text x="144.7" y="87.8">F</text>
<text x="151.1" y="89.4">3</text>
<text x="151.1" y="86.6">4</text>
<text x="190.8" y="89.4">6</text>
<text x="206.6" y="89.4">3</text>
<text x="52.4" y="92.1">4</text>
<text x="52.4" y="94.9">5</text>
<text x="128.3" y="92.1">7</text>
<text x="134.7" y="93.3">QH</text>
<text x="144.4" y="93.3">D</text>
<text x="144.5" y="90.6">E</text>
<text x="151.1" y="94.9">13</text>
<text x="151.1" y="92.1">14</text>
<text x="52.4" y="97.6">6</text>
<text x="52.4" y="100.3">7</text>
<text x="128.3" y="100.3">9</text>
<text x="134.7" y="101.5">QH</text>
<text x="144.4" y="96.1">C</text>
<text x="144.5" y="101.6">A</text>
<text x="144.5" y="98.8">B</text>
<text x="151.1" y="100.3">11</text>
<text x="151.1" y="97.6">12</text>
<text x="190.8" y="100.3">7</text>
<text x="206.6" y="100.3">2</text>
<text x="52.4" y="103.1">8</text>
<text x="52.4" y="105.8">9</text>
<text x="141.3" y="104.3">SER</text>
<text x="151.1" y="103.1">10</text>
<text x="190.8" y="105.8">8</text>
<text x="206.6" y="105.8">1</text>
<text x="190.8" y="116.8">5</text>
<text x="206.6" y="116.8">4</text>
<text x="190.8" y="122.3">6</text>
<text x="206.6" y="122.3">3</text>
<text x="55" y="131.1" transform="rotate(-90 55 131.1)">16</text>
<text x="190.8" y="133.3">7</text>
<text x="206.6" y="133.3">2</text>
<text x="55" y="142.9" transform="rotate(-90 55 142.9)">8</text>
<text x="190.8" y="138.7">8</text>
<text x="206.6" y="138.7">1</text>
</g>
<g font-size="1.9" fill="#808080">
<text x="51.4" y="58.2">SMAJ40CA</text>
<text x="57.4" y="133.6" transform="rotate(-90 57.4 133.6)">VCC</text>
<text x="57.4" y="142.7" transform="rotate(-90 57.4 142.7)">GND</text>
</g>
<g font-size=".6" fill="#ffba08">
<text x="56.3" y="106.4">SpiceOrder 1</text>
<text x="61.7" y="106.4">SpiceOrder 2</text>
</g>
</svg>
